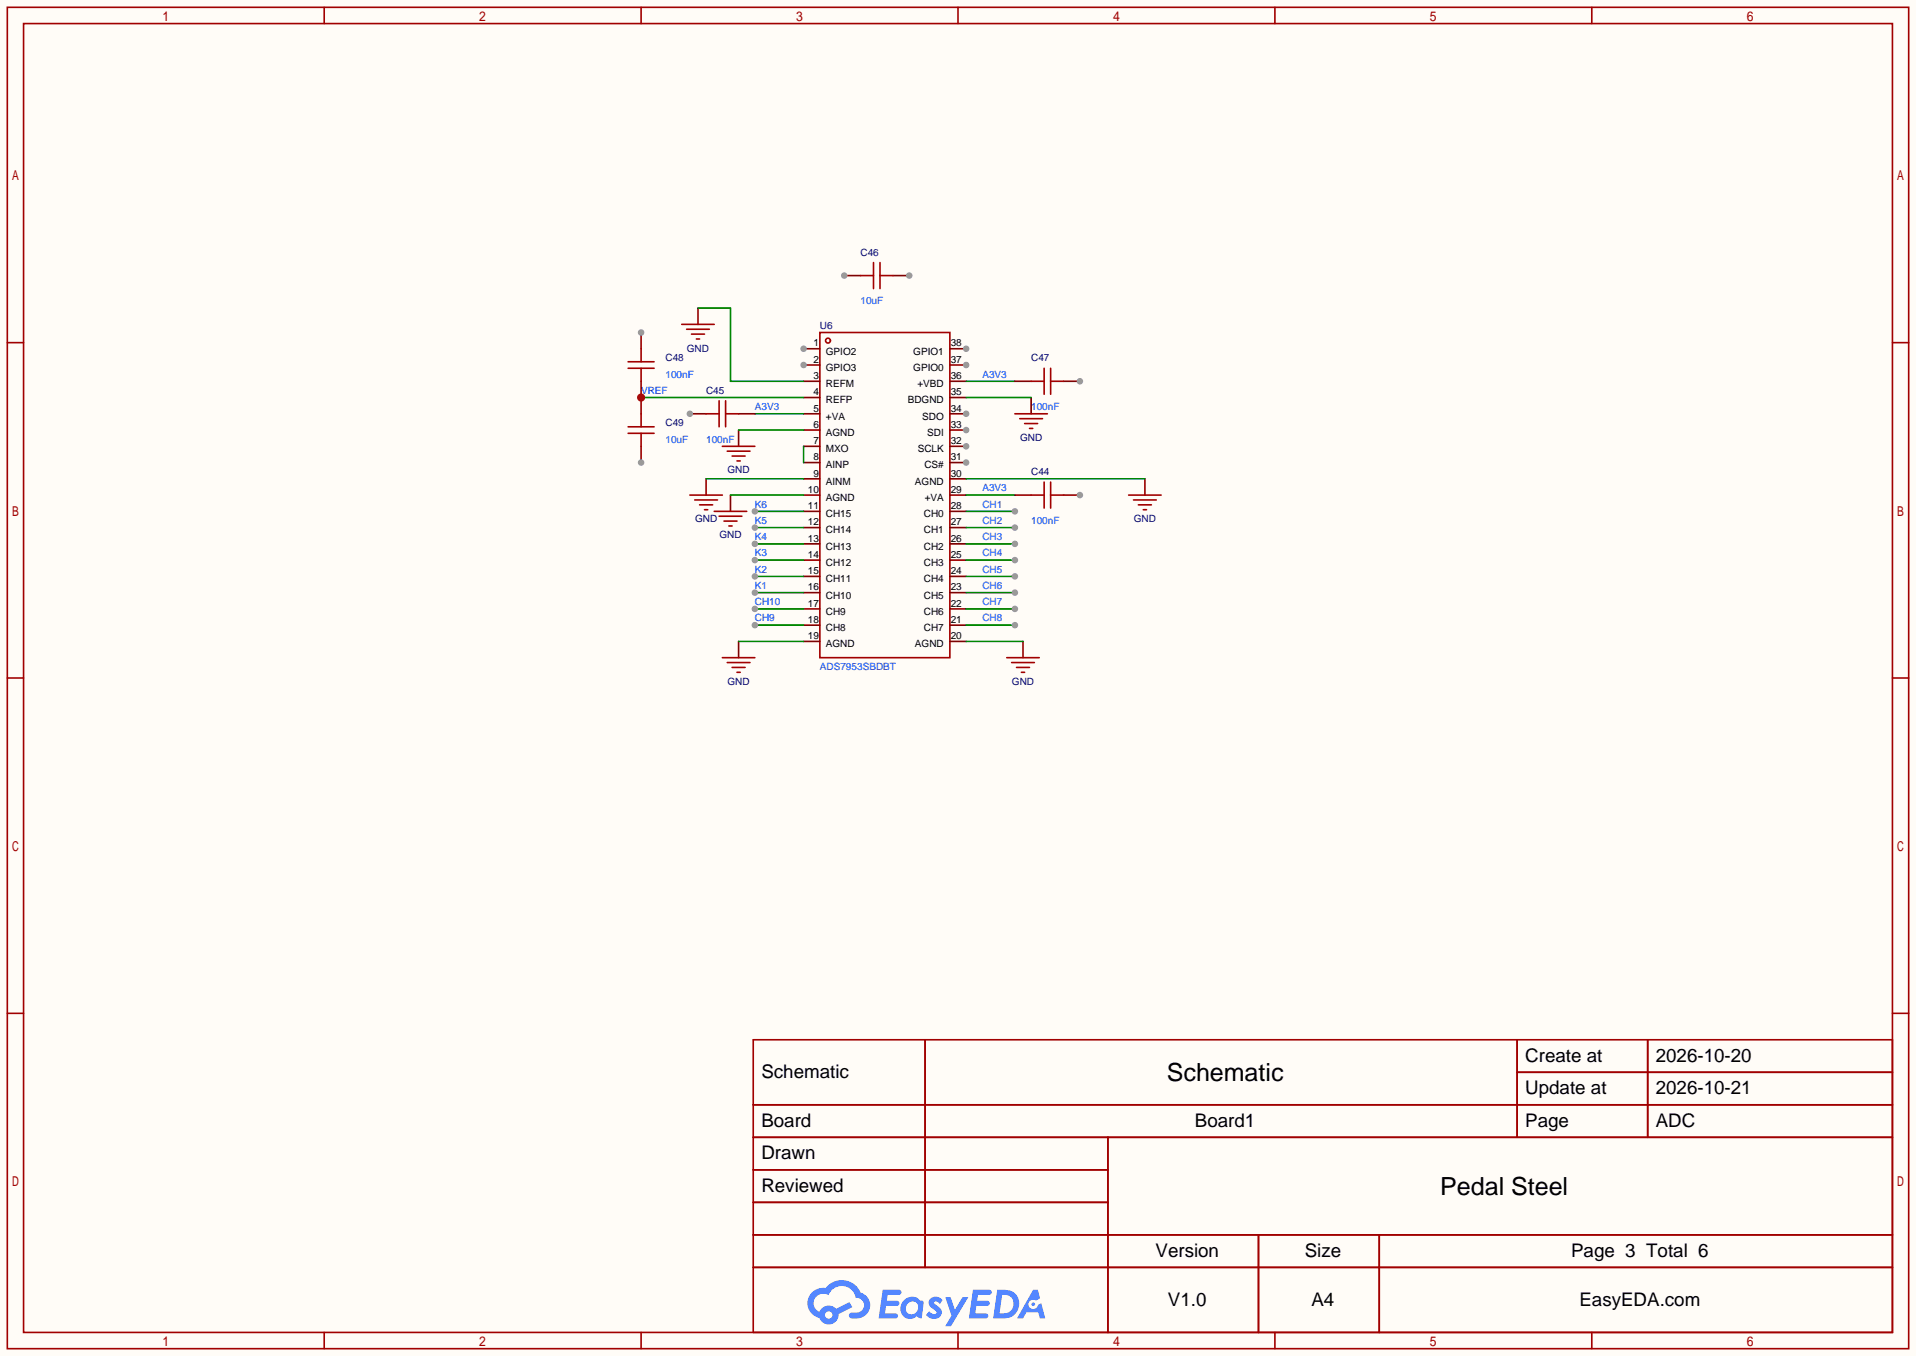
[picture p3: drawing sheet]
<svg xmlns="http://www.w3.org/2000/svg" width="299mm" height="212mm" viewBox="0 0 299 212" stroke-linecap="round" stroke-linejoin="round" font-family="sans-serif">
<path d="M0 0h299.5v211.8h-299.5z" fill="#fffcf7"/>
<g fill="none" stroke="#a10000" stroke-width=".25">
<path d="M1.1 1.1h297.2v209.6h-297.2zM3.7 3.7h292.1v204.5h-292.1zM50.7 1.1v2.6M100.2 1.1v2.6M149.7 1.1v2.6M199.3 1.1v2.6M248.8 1.1v2.6M1.1 53.5h2.6M295.8 53.5h2.5M1.1 105.9h2.6M295.8 105.9h2.5M1.1 158.3h2.6"/>
<path d="M295.8 158.3h2.5M117.7 162.4h178.1v45.8h-178.1zM117.7 172.6h178.1M117.7 177.7h178.1M144.6 162.4v35.6M173.2 177.7v30.5M237.1 162.4v15.3M237.1 167.5h58.7M257.5 162.4v15.3M117.7 182.8h55.5M117.7 192.9h178.1M117.7 187.8h55.5"/>
<path d="M117.7 198h178.1M196.7 192.9v15.3M215.6 192.9v15.3M50.7 208.2v2.5M100.2 208.2v2.5M149.7 208.2v2.5M199.3 208.2v2.5M248.8 208.2v2.5"/>
</g>
<g fill="#5487ff">
<path d="M145.5 202.8a1.3 1.3 0 0 1 1.8 .3l-.4 .6a.54 .54 0 0 0-.9-.2v.1a2.32 2.32 0 0 1 1.2 1.4 1.36 1.36 0 0 1-1.1 1.1 1.36 1.36 0 0 1-1.4-.7l.5-.6a.7 .7 0 0 0 1.2 .3l-.2-.3a1.6 1.6 0 0 1-1-1.6z"/>
<path d="M147.7 202.7h.9l.7 1.9 1.1-1.9h.9l-2.7 4.5h-.9l1-1.7z"/>
<path d="M138 201.5h1.6a1.31 1.31 0 0 1 1.2 .2 .4 .4 0 0 1-.3 .6h-1.8l-.1 .9h1.6a.4 .4 0 0 1 .4 .4 .4 .4 0 0 1-.4 .4h-1.7l-.2 1.2h.8a1.23 1.23 0 0 1 1.2 .2 .39 .39 0 0 1-.3 .6h-2.7z"/>
<path d="M152.1 201.5h1.6a1.32 1.32 0 0 1 1.3 .2 .39 .39 0 0 1-.4 .6h-1.7l-.2 .9h1.7a.4 .4 0 0 1 .3 .4 .4 .4 0 0 1-.4 .4h-1.7l-.2 1.2h.8a1.23 1.23 0 0 1 1.2 .2 .39 .39 0 0 1-.3 .6h-2.7z"/>
<path d="M161.5 201.5h.7l.4 1.3-.7 .4a.75 .75 0 0 0-1.1 .3 .75 .75 0 0 0 .5 1 .75 .75 0 0 0 .9-.6l.6-.3 .6 2.4h-.9l-.2-1h-1.9l-.5 1h-.9z"/>
<path d="M155.9 201.5l-.7 4.5h1.5a2.27 2.27 0 0 0 2.5-1.7 2.27 2.27 0 0 0-1.3-2.7zM156.6 202.3a1.5 1.5 0 0 1 1.8 1.5 1.5 1.5 0 0 1-1.9 1.4h-.3z"/>
<path d="M141.3 203.1a1.62 1.62 0 0 0-.4 2.1 1.62 1.62 0 0 0 2 .7l.4-.3 .3 .3 .5 .1 .3-2.5-.2-.3h-.2a.57 .57 0 0 1-.6-.4 1.73 1.73 0 0 0-2.1 .3zM141.9 203.6a.96 .96 0 0 1 1.5 0 .96 .96 0 0 1-.3 1.5 .95 .95 0 0 1-1.4-.1 .95 .95 0 0 1 .2-1.4z"/>
<path d="M126.9 201.9a2.37 2.37 0 0 0 1.2 4 1.54 1.54 0 0 0 1.7 1 1.54 1.54 0 0 0 1.3-1.6l2.1-1.1-.5-.8-2 1.1a1.57 1.57 0 0 0-2.6 .4 1.5 1.5 0 0 1-.8-2.1 1.5 1.5 0 0 1 2.2-.5 2.23 2.23 0 0 1 2.3-1.4 2.23 2.23 0 0 1 2 1.8 1.16 1.16 0 0 1 1.2 1.1 1.16 1.16 0 0 1-1 1.3h-.7a.47 .47 0 0 0-.6 .3 .47 .47 0 0 0 .4 .6 2.23 2.23 0 0 0 2.3-.7 2.23 2.23 0 0 0 .4-2.3 2.16 2.16 0 0 0-1.3-1.1 3.2 3.2 0 0 0-5.4-.7h-.4a2.55 2.55 0 0 0-1.8 .7zM129 205.4a.58 .58 0 0 1 1.1 0 .58 .58 0 0 1-1.1 0z"/>
<circle cx="161.5" cy="203.8" r=".28"/>
</g>
<g fill="none" stroke="#a10000" stroke-width=".25">
<path d="M128.1 51.9h20.4v50.8h-20.4z"/>
<circle cx="129.4" cy="53.2" r=".38"/>
</g>
<path d="M125.6 54.5h2.5" fill="none" stroke="#870000" stroke-width=".25"/>
<circle cx="125.6" cy="54.5" r=".51" fill="#999"/>
<path d="M125.6 57h2.5" fill="none" stroke="#870000" stroke-width=".25"/>
<circle cx="125.6" cy="57" r=".51" fill="#999"/>
<g fill="none" stroke="#870000" stroke-width=".25">
<path d="M125.6 59.6h2.5M125.6 62.1h2.5M125.6 64.6h2.5M125.6 67.2h2.5M125.6 69.7h2.5M125.6 72.3h2.5M125.6 74.8h2.5M125.6 77.3h2.5M125.6 79.9h2.5M148.5 72.3h2.5M148.5 74.8h2.5M148.5 77.3h2.5"/>
<path d="M148.5 79.9h2.5M125.6 82.4h2.5M125.6 85h2.5M125.6 87.5h2.5M125.6 90h2.5M125.6 92.6h2.5M125.6 95.1h2.5M125.6 97.7h2.5M148.5 82.4h2.5M148.5 85h2.5M148.5 87.5h2.5M148.5 90h2.5"/>
<path d="M148.5 92.6h2.5M148.5 95.1h2.5M148.5 97.7h2.5M125.6 100.2h2.5M148.5 100.2h2.5"/>
</g>
<circle cx="151" cy="72.3" r=".51" fill="#999"/>
<path d="M148.5 69.7h2.5" fill="none" stroke="#870000" stroke-width=".25"/>
<circle cx="151" cy="69.7" r=".51" fill="#999"/>
<path d="M148.5 67.2h2.5" fill="none" stroke="#870000" stroke-width=".25"/>
<circle cx="151" cy="67.2" r=".51" fill="#999"/>
<path d="M148.5 64.6h2.5" fill="none" stroke="#870000" stroke-width=".25"/>
<circle cx="151" cy="64.6" r=".51" fill="#999"/>
<path d="M148.5 59.6h2.5M148.5 57h2.5M148.5 62.1h2.5" fill="none" stroke="#870000" stroke-width=".25"/>
<circle cx="151" cy="57" r=".51" fill="#999"/>
<path d="M148.5 54.5h2.5" fill="none" stroke="#870000" stroke-width=".25"/>
<circle cx="151" cy="54.5" r=".51" fill="#999"/>
<path d="M118 64.6h7.6M151 77.3h7.6" fill="none" stroke="#008700" stroke-width=".25"/>
<path d="M166.2 77.3h2.6" fill="none" stroke="#870000" stroke-width=".25"/>
<circle cx="168.8" cy="77.3" r=".51" fill="#999"/>
<path d="M107.8 64.6h2.6M115.4 64.6h2.6M158.6 77.3h2.6" fill="none" stroke="#870000" stroke-width=".25"/>
<path d="M161.2 77.3h2M163.2 75.3v4.1M164.2 75.3v4.1M164.2 77.3h2" fill="none" stroke="#a10000" stroke-width=".25"/>
<circle cx="107.8" cy="64.6" r=".51" fill="#999"/>
<path d="M110.4 64.6h2M112.4 62.6v4.1M113.4 62.6v4.1M113.4 64.6h2" fill="none" stroke="#a10000" stroke-width=".25"/>
<path d="M139.6 43.1h2.5" fill="none" stroke="#870000" stroke-width=".25"/>
<circle cx="142.1" cy="43.1" r=".51" fill="#999"/>
<path d="M132 43.1h2.5" fill="none" stroke="#870000" stroke-width=".25"/>
<circle cx="132" cy="43.1" r=".51" fill="#999"/>
<path d="M134.5 43.1h2M136.5 41v4.1M137.5 41v4.1M137.5 43.1h2.1" fill="none" stroke="#a10000" stroke-width=".25"/>
<path d="M151 59.6h7.6" fill="none" stroke="#008700" stroke-width=".25"/>
<path d="M166.2 59.6h2.6" fill="none" stroke="#870000" stroke-width=".25"/>
<circle cx="168.8" cy="59.6" r=".51" fill="#999"/>
<path d="M100.2 51.9v2.6M158.6 59.6h2.6M114.2 77.3v2.6M115.4 67.2v2.5M161.2 62.1v2.5M178.9 74.8v2.5M115.4 100.2v2.5M159.9 100.2v2.5" fill="none" stroke="#870000" stroke-width=".25"/>
<g fill="none" stroke="#a10000" stroke-width=".25">
<path d="M161.2 59.6h2M163.2 57.5v4.1M164.2 57.5v4.1M164.2 59.6h2M111.6 79.9h5.1M112.9 69.7h5.1M113.7 70.5h3.5M114.4 71.2h2.1M115.2 72h.5M158.6 64.6h5.1M159.4 65.4h3.5M160.1 66.2h2.1"/>
<path d="M160.9 66.9h.5M176.4 77.3h5.1M177.2 78.1h3.5M177.9 78.9h2.1M178.7 79.6h.5M112.4 80.6h3.6M113.2 81.4h2M113.9 82.2h.5M112.9 102.7h5.1M113.7 103.5h3.5M114.4 104.3h2.1M115.2 105h.5"/>
<path d="M157.4 102.7h5M158.1 103.5h3.6M158.9 104.3h2M159.6 105h.5"/>
</g>
<path d="M100.2 62.1h25.4M114.2 77.3h11.4M115.4 67.2h10.2M151 74.8h27.9M151 62.1h10.2M115.4 100.2h10.2M151 100.2h8.9" fill="none" stroke="#008700" stroke-width=".25"/>
<circle cx="100.2" cy="51.9" r=".51" fill="#999"/>
<path d="M100.2 59.6v5" fill="none" stroke="#870000" stroke-width=".25"/>
<path d="M98.2 56.5h4M98.2 57.5h4M100.2 54.5v2M100.2 57.5v2.1" fill="none" stroke="#a10000" stroke-width=".25"/>
<circle cx="100.2" cy="62.1" r=".63" fill="#c00"/>
<path d="M100.2 69.7v2.6" fill="none" stroke="#870000" stroke-width=".25"/>
<circle cx="100.2" cy="72.3" r=".51" fill="#999"/>
<path d="M106.6 50.7h5M107.3 51.4h3.6M108.1 52.2h2M108.8 53h.5M98.2 66.7h4M98.2 67.7h4M100.2 64.6v2.1M100.2 67.7v2M107.8 77.3h5.1M108.6 78.1h3.5M109.3 78.9h2.1M110.1 79.6h.5" fill="none" stroke="#a10000" stroke-width=".25"/>
<path d="M109.1 48.1v2.6M110.4 74.8v2.5" fill="none" stroke="#870000" stroke-width=".25"/>
<path d="M109.1 48.1h5.1v11.5h11.4M110.4 74.8h15.2M125.6 69.7v2.6M151 79.9h7.6" fill="none" stroke="#008700" stroke-width=".25"/>
<circle cx="158.6" cy="79.9" r=".51" fill="#999"/>
<path d="M151 82.4h7.6" fill="none" stroke="#008700" stroke-width=".25"/>
<circle cx="158.6" cy="82.4" r=".51" fill="#999"/>
<path d="M151 85h7.6" fill="none" stroke="#008700" stroke-width=".25"/>
<circle cx="158.6" cy="85" r=".51" fill="#999"/>
<path d="M151 87.5h7.6" fill="none" stroke="#008700" stroke-width=".25"/>
<circle cx="158.6" cy="87.5" r=".51" fill="#999"/>
<path d="M151 90h7.6" fill="none" stroke="#008700" stroke-width=".25"/>
<circle cx="158.6" cy="90" r=".51" fill="#999"/>
<path d="M151 92.6h7.6" fill="none" stroke="#008700" stroke-width=".25"/>
<circle cx="158.6" cy="92.6" r=".51" fill="#999"/>
<path d="M151 95.1h7.6" fill="none" stroke="#008700" stroke-width=".25"/>
<circle cx="158.6" cy="95.1" r=".51" fill="#999"/>
<path d="M151 97.7h7.6" fill="none" stroke="#008700" stroke-width=".25"/>
<circle cx="158.6" cy="97.7" r=".51" fill="#999"/>
<path d="M118 97.7h7.6" fill="none" stroke="#008700" stroke-width=".25"/>
<circle cx="118" cy="97.7" r=".51" fill="#999"/>
<path d="M118 95.1h7.6" fill="none" stroke="#008700" stroke-width=".25"/>
<circle cx="118" cy="95.1" r=".51" fill="#999"/>
<path d="M118 92.6h7.6" fill="none" stroke="#008700" stroke-width=".25"/>
<circle cx="118" cy="92.6" r=".51" fill="#999"/>
<path d="M118 90h7.6" fill="none" stroke="#008700" stroke-width=".25"/>
<circle cx="118" cy="90" r=".51" fill="#999"/>
<path d="M118 87.5h7.6" fill="none" stroke="#008700" stroke-width=".25"/>
<circle cx="118" cy="87.5" r=".51" fill="#999"/>
<path d="M118 85h7.6" fill="none" stroke="#008700" stroke-width=".25"/>
<circle cx="118" cy="85" r=".51" fill="#999"/>
<path d="M118 82.4h7.6" fill="none" stroke="#008700" stroke-width=".25"/>
<circle cx="118" cy="82.4" r=".51" fill="#999"/>
<path d="M118 79.9h7.6" fill="none" stroke="#008700" stroke-width=".25"/>
<circle cx="118" cy="79.9" r=".51" fill="#999"/>
<g font-size="3.9">
<text x="182.4" y="168.9">Schematic</text>
<text x="225.1" y="186.7">Pedal Steel</text>
</g>
<g font-size="2.9">
<text x="238.4" y="165.9">Create at</text>
<text x="258.8" y="165.9">2026-10-20</text>
<text x="119" y="168.4">Schematic</text>
<text x="238.4" y="170.9">Update at</text>
<text x="258.8" y="170.9">2026-10-21</text>
<text x="119" y="176">Board</text>
<text x="186.8" y="176">Board1</text>
<text x="238.4" y="176">Page</text>
<text x="258.8" y="176">ADC</text>
<text x="119" y="181.1">Drawn</text>
<text x="119" y="186.2">Reviewed</text>
<text x="180.6" y="196.3">Version</text>
<text x="203.9" y="196.3">Size</text>
<text x="245.6" y="196.3">Page 3 Total 6</text>
<text x="182.6" y="204">V1.0</text>
<text x="205" y="204">A4</text>
<text x="246.9" y="204">EasyEDA.com</text>
</g>
<g font-size="1.6" fill="#000080">
<text x="134.5" y="39.9">C46</text>
<text x="128.1" y="51.4">U6</text>
<text x="104" y="56.4">C48</text>
<text x="107.4" y="54.9">GND</text>
<text x="161.2" y="56.4">C47</text>
<text x="110.4" y="61.5">C45</text>
<text x="104" y="66.6">C49</text>
<text x="159.4" y="68.9">GND</text>
<text x="113.7" y="74">GND</text>
<text x="161.2" y="74.2">C44</text>
<text x="108.6" y="81.6">GND</text>
<text x="177.2" y="81.6">GND</text>
<text x="112.4" y="84.1">GND</text>
<text x="113.7" y="107">GND</text>
<text x="158.2" y="107">GND</text>
</g>
<g font-size="1.6" fill="#00f">
<text x="134.5" y="47.5">10uF</text>
<text x="104" y="59">100nF</text>
<text x="153.5" y="59">A3V3</text>
<text x="100.2" y="61.5">VREF</text>
<text x="118" y="64.1">A3V3</text>
<text x="161.2" y="64.1">100nF</text>
<text x="104" y="69.1">10uF</text>
<text x="110.4" y="69.1">100nF</text>
<text x="153.5" y="76.8">A3V3</text>
<text x="118" y="81.8">K5</text>
<text x="118" y="79.3">K6</text>
<text x="153.5" y="79.3">CH1</text>
<text x="153.5" y="81.8">CH2</text>
<text x="161.2" y="81.8">100nF</text>
<text x="118" y="89.5">K2</text>
<text x="118" y="86.9">K3</text>
<text x="118" y="84.4">K4</text>
<text x="153.5" y="84.4">CH3</text>
<text x="153.5" y="86.9">CH4</text>
<text x="153.5" y="89.5">CH5</text>
<text x="118" y="94.5">CH10</text>
<text x="118" y="92">K1</text>
<text x="153.5" y="92">CH6</text>
<text x="153.5" y="94.5">CH7</text>
<text x="118" y="97.1">CH9</text>
<text x="153.5" y="97.1">CH8</text>
<text x="128.1" y="104.7">ADS7953SBDBT</text>
</g>
<g font-size="1.6">
<text x="127.1" y="54.1">1</text>
<text x="127.1" y="56.7">2</text>
<text x="127.1" y="59.2">3</text>
<text x="129.1" y="55.4">GPIO2</text>
<text x="129.1" y="57.9">GPIO3</text>
<text x="142.7" y="57.9">GPIO0</text>
<text x="142.7" y="55.4">GPIO1</text>
<text x="148.6" y="59.2">36</text>
<text x="148.6" y="56.7">37</text>
<text x="148.6" y="54.1">38</text>
<text x="127.1" y="61.8">4</text>
<text x="127.1" y="64.3">5</text>
<text x="129.1" y="60.5">REFM</text>
<text x="129.1" y="63">REFP</text>
<text x="129.1" y="65.6">+VA</text>
<text x="141.9" y="63">BDGND</text>
<text x="143.4" y="60.5">+VBD</text>
<text x="144.1" y="65.6">SDO</text>
<text x="148.6" y="64.3">34</text>
<text x="148.6" y="61.8">35</text>
<text x="127.1" y="66.8">6</text>
<text x="127.1" y="69.4">7</text>
<text x="127.1" y="71.9">8</text>
<text x="129.1" y="68.1">AGND</text>
<text x="129.1" y="70.6">MXO</text>
<text x="143.4" y="70.6">SCLK</text>
<text x="144.9" y="68.1">SDI</text>
<text x="148.6" y="71.9">31</text>
<text x="148.6" y="69.4">32</text>
<text x="148.6" y="66.8">33</text>
<text x="126.3" y="77">10</text>
<text x="127.1" y="74.5">9</text>
<text x="129.1" y="73.2">AINP</text>
<text x="129.1" y="75.7">AINM</text>
<text x="143" y="75.7">AGND</text>
<text x="144.5" y="73.2">CS#</text>
<text x="148.6" y="77">29</text>
<text x="148.6" y="74.5">30</text>
<text x="126.3" y="79.5">11</text>
<text x="126.3" y="82.1">12</text>
<text x="129.1" y="78.3">AGND</text>
<text x="129.1" y="80.8">CH15</text>
<text x="129.1" y="83.3">CH14</text>
<text x="144.4" y="83.3">CH1</text>
<text x="144.4" y="80.8">CH0</text>
<text x="144.5" y="78.3">+VA</text>
<text x="148.6" y="82.1">27</text>
<text x="148.6" y="79.5">28</text>
<text x="126.3" y="84.6">13</text>
<text x="126.3" y="87.2">14</text>
<text x="126.3" y="89.7">15</text>
<text x="129.1" y="85.9">CH13</text>
<text x="129.1" y="88.4">CH12</text>
<text x="144.4" y="88.4">CH3</text>
<text x="144.4" y="85.9">CH2</text>
<text x="148.6" y="89.7">24</text>
<text x="148.6" y="87.2">25</text>
<text x="148.6" y="84.6">26</text>
<text x="126.3" y="92.2">16</text>
<text x="126.3" y="94.8">17</text>
<text x="129.1" y="91">CH11</text>
<text x="129.1" y="93.5">CH10</text>
<text x="144.4" y="93.5">CH5</text>
<text x="144.4" y="91">CH4</text>
<text x="148.6" y="94.8">22</text>
<text x="148.6" y="92.2">23</text>
<text x="126.3" y="97.3">18</text>
<text x="126.3" y="99.9">19</text>
<text x="129.1" y="96">CH9</text>
<text x="129.1" y="98.6">CH8</text>
<text x="129.1" y="101.1">AGND</text>
<text x="143" y="101.1">AGND</text>
<text x="144.4" y="98.6">CH7</text>
<text x="144.4" y="96">CH6</text>
<text x="148.6" y="99.9">20</text>
<text x="148.6" y="97.3">21</text>
</g>
</svg>
